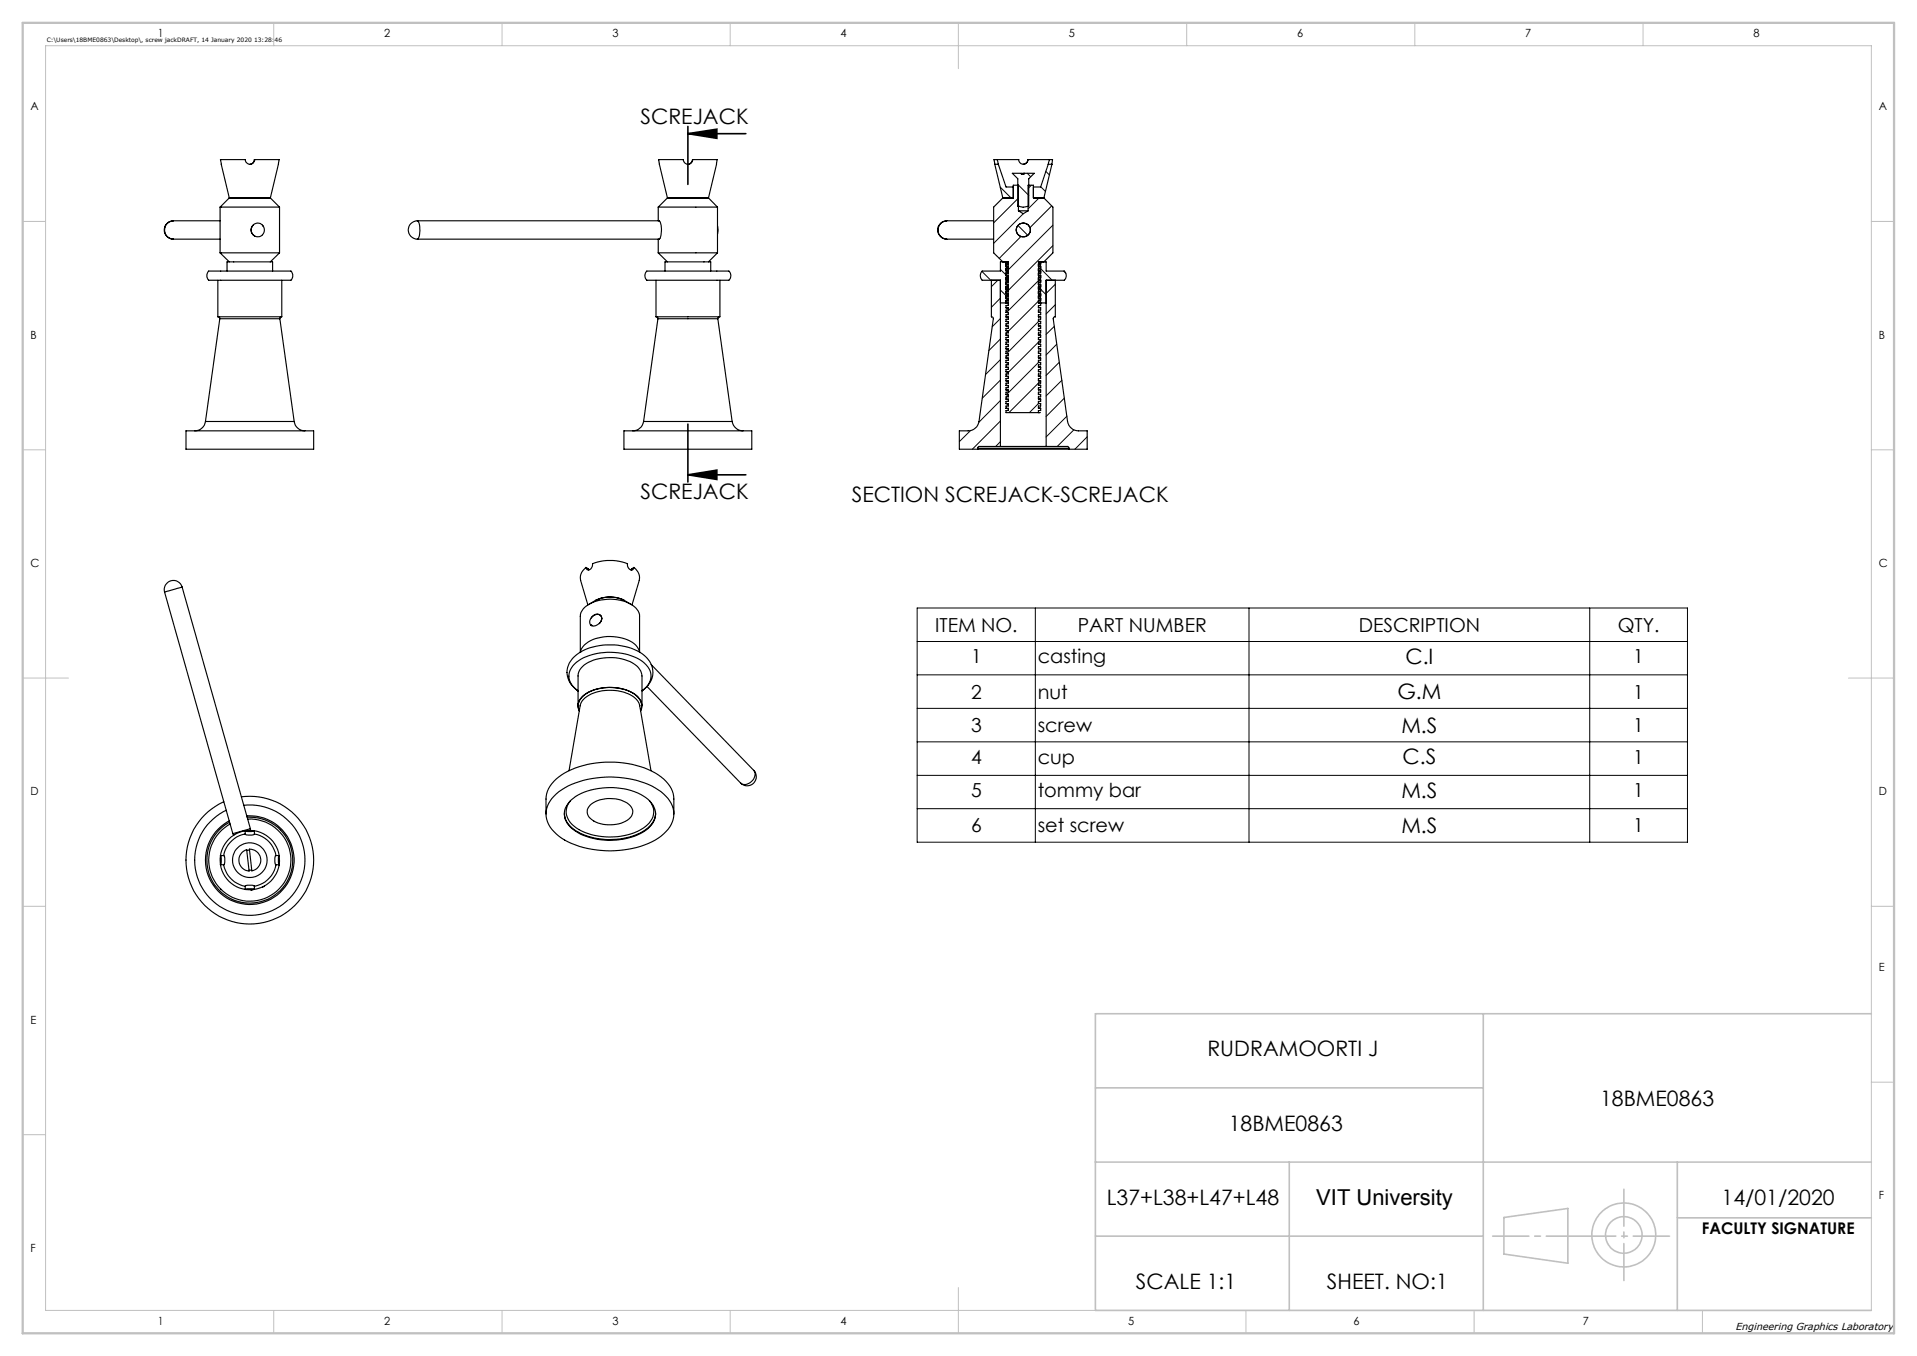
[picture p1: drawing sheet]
<svg xmlns="http://www.w3.org/2000/svg" width="420mm" height="297mm" viewBox="0 0 420 297" stroke-linecap="round" stroke-linejoin="round" font-family="sans-serif">
<path d="M150.7 29.3l6.4-1v2zM150.7 29.3h12.7M150.7 27.7v12.7M150.7 92.9v12.7M150.7 104l6.4-1v2zM150.7 104h12.7" fill="none" stroke="#000" stroke-width=".35"/>
<g fill="none" stroke="#c0c0c0" stroke-width=".35">
<path d="M240 238.3h85M325 222v65M410 222h-170v65h170M240 254.5h170M282.5 254.5v32.5M367.5 254.5v32.5M240 270.8h85M329.5 266.7l14-2v12l-14-2zM367.5 266.7h42.5"/>
<circle cx="355.8" cy="270.5" r="7"/>
<circle cx="355.8" cy="270.5" r="4"/>
</g>
<g fill="none" stroke="#000" stroke-width=".22">
<path d="M218.6 36l.2 .2M225.1 38l.7 .7M229.1 37.5l.8 .8M215.1 59.4l2 2M219.1 41l2.4 2.4M219.2 59l1.2 1.2M223 44.9l.3 .3M223 40.4l2.4 2.4M223 49.4l2.2 2.1M223.1 43.4l-5.4 5.4M223.7 51.8l-4.8 4.8M224.2 46.8l-6.5 6.5"/>
<path d="M226 40.6l-.8 .7M227.6 43.4l-2.4 2.4M227.9 58.7l2.6 2.7M228 40.9l1.1 1M230.4 45.1l-4.7 4.7M230.7 49.3l-10.1 10.1M230.7 53.8l-9.8 9.8M233 59.4l.5 .5M218.6 61.4l-1.4 1.4M219.2 65.3l-2 2M219.2 69.8l-1.8 1.8M219.2 74.3l-2.6 2.5"/>
<path d="M219.2 78.8l-3.3 3.2M219.2 63.5l1.2 1.2M220.4 60.3l.5 .4M220.6 72.9l-.2 .2M220.6 63.9l-.2 .2M227.5 75l-6.6 6.6M227.5 62.8l.4 .4M227.5 79.4l-7 7M227.5 70.4l-6.9 7M227.6 61.4l-7 7M228 65.5l-7.1 7.1M228 63.4l1.2 1.2"/>
<path d="M228 74.4l-.5 .5M231 71.5l-1.8 1.7M231.2 62.3l-2 2M231.2 66.7l-2 2.1M231.5 75.4l-2.3 2.3M232.1 79.3l-2.9 2.9M212.6 94.3l-2.4 2.4M219.2 83.3l-4 3.9M219.2 87.7l-4.7 4.8M219.2 92.2l-6.2 6.2M219.2 96.7l-1 1.1M220.5 81.9l-.1 .2"/>
<path d="M227.5 88.4l-2 2M228 83.4l-6.9 7M232.7 83.3l-3.5 3.4M233.2 87.2l-4 4M233.8 91.2l-4.6 4.5M235.3 94.2l-3.7 3.6M238.2 95.7l-2.7 2.7M200.9 133.2h168.8v51.3h-168.8zM226.8 133.2v51.3M273.6 133.2v51.3M348.3 133.2v51.3M200.9 147.8h168.8"/>
<path d="M200.9 155.1h168.8M200.9 140.5h168.8M200.9 162.5h168.8M200.9 169.8h168.8M200.9 177.1h168.8"/>
</g>
<g fill="none" stroke="#c0c0c0" stroke-width=".22">
<path d="M10 10h400v277h-400zM60 5v5M110 5v5M160 5v5M210 5v10M260 5v5M310 5v5M360 5v5M5 48.5h5M410 48.5h5M5 98.5h5M410 98.5h5"/>
<path d="M5 148.5h10M405 148.5h10M5 198.5h5M410 198.5h5M410 237h5M5 248.5h5M60 287v5M110 287v5M160 287v5M210 282v10M273 287v5M323 287v5"/>
<path d="M373 287v5"/>
</g>
<path d="M327 270.8h38.8" fill="none" stroke="#c0c0c0" stroke-width=".35" stroke-dasharray="15.2 1.3 1.3 1.3" stroke-dashoffset="7.3"/>
<path d="M355.8 260.5v20" fill="none" stroke="#c0c0c0" stroke-width=".35" stroke-dasharray="15.2 1.3 1.3 1.3" stroke-dashoffset="7.1"/>
<path d="M5 5h410v287h-410z" fill="none" stroke="#c0c0c0" stroke-width=".5"/>
<path d="M150.7 29.3l6.4-1v2zM150.7 104l6.4-1v2z" fill="#000"/>
<g fill="none" stroke="#000" stroke-width=".25">
<path d="M55.7 35a1.01 1.01 0 0 1-1 1 1.01 1.01 0 0 1-1-1h-5.4l1.9 8.4M55.7 35h5.5l-2 8.4M55.7 35a1.01 1.01 0 0 1-.9 1M55.7 35h.1M144.3 35l1.9 8.4M144.3 35h5.4a1.01 1.01 0 0 0 1 1 1.01 1.01 0 0 0 1-1M144.3 35h.1M151.7 35h5.4l-1.9 8.4M151.7 35l-.2 .6-.3 .2-.5 .2M151.7 35h.1M217.9 36l1.8 7.4M217.9 36h.8"/>
<path d="M218.5 35l.2 1M218.5 35h4.7a.99 .99 0 0 0 1 1 .99 .99 0 0 0 1-1M218.5 35h-.7l.1 1M218.7 36l1.7 5h1.6M224.4 38v.1h-.6v-.1h-2l1.2 1.2v6l1.2 .2 1.2-.2v-6l1.2-1.2h-2.5v.1M225.2 35h4.7M225.2 35a.95 .95 0 0 1-1 .9M225.2 35h.1M229.7 36l-1.7 5h-1.6M229.7 36h.8M229.9 35l-.2 1M229.9 35h.7l-.1 1"/>
<path d="M230.5 36l-1.8 7.4M38 48.4a2.01 2.01 0 0 0-2 2 2.01 2.01 0 0 0 2 2M38 48.4a2.01 2.01 0 0 0-1.9 2 2.01 2.01 0 0 0 1.9 2M38 48.4h10.2M38 52.4h10.2M45.7 59.4h16.5a1.91 1.91 0 0 1 1.7 .2 1.29 1.29 0 0 1-.3 1.8h-16.3a2.16 2.16 0 0 1-1.8-.2l-.2-1.1zM48.2 55.4h13M48.2 45.4h13M48.2 45.4v10M48.2 55.4l2 2M49.7 59.4v-2h10v2M50.2 43.4h9"/>
<path d="M50.2 43.4l-2 2M55.5 49.3a1.52 1.52 0 0 0 .4 2.4M57.5 49.3a1.47 1.47 0 0 1-.4 2.4 1.47 1.47 0 0 1-2.1-1.1 1.47 1.47 0 0 1 1.7-1.7l.4 .1 .6 .6M59.2 43.4l2 2M61.2 45.4v10M61.2 55.4l-2 2M91.4 48.4a2.01 2.01 0 0 0-2 2 2.01 2.01 0 0 0 2 2M91.4 48.4h53a3.7 3.7 0 0 1 .3 3.4l-.3 .6h-53M91.4 48.4a4.1 4.1 0 0 1 .3 3.8l-.3 .2M141.7 59.4h16.4a2.16 2.16 0 0 1 1.8 .2 1.29 1.29 0 0 1-.3 1.8h-17.1a.99 .99 0 0 1-1.1-.4 .99 .99 0 0 1 0-1.2zM144.2 55.4h13M144.2 45.4h13"/>
<path d="M144.2 45.4v3M144.2 52.4v3M144.2 55.4l2 2M144.4 52.3h.1M144.4 48.4h.1M145.7 59.4v-2h10v2M146.2 43.4h9M146.2 43.4l-2 2M155.2 43.4l2 2M157.2 49.5v1.8M157.2 45.4v10M157.2 55.4l-2 2"/>
<path d="M207.4 48.4a2.01 2.01 0 0 0-1.9 2 2.01 2.01 0 0 0 1.9 2M207.4 48.4h10.3M207.4 52.4h10.3M219.7 43.4h2.3v-2.8h1.1v5.6M219.7 43.4l-2 2v10l2 2M220.4 57.4h.5v.5h-.5v.5h.5v.5h-.5v.5h.5v.5h-.5v.5h.5v.5h-.5v.5h.5v.5h-.5v.5h.5v.5h-.5v.5h.5v.5h-.5v.5h.5v.5h-.5v.5h.5v.5h-.5v.5M220.4 57.7h.5v-.3h-1.7v2h-4a1.41 1.41 0 0 0 0 2h4v36.4M220.4 57.7v.5h.5v.5h-.5M220.4 58.7l.5 .1M220.4 57.7l.5 .1M220.4 59.8v.5h.5v.4h-.5M220.4 59.8h.5"/>
<path d="M220.4 58.7v.5h.5v.6h-.5M223.1 46.2h2.1M223.1 46.2l1.1 .6 1-.6M227.5 58.3l.5 .1M227.5 59.3l.5 .1M227.9 57.4h.1M228 57.4h-.5h1.7v2h4a1.41 1.41 0 0 1 0 2h-4v36.4M228 57.4v.5h-.5v.5h.5M228 58.4v.5h-.5v.5h.5M228 59.4v.5h-.5v.5h.5M228 57.4v.3h-.5v.5h.5v.5h-.5v.5h.5v.6h-.5v.5h.5v.4h-.5v.5h.5v.5h-.5v.6h.5v.5h-.5v.4h.5v.5h-.5v.5h.5v.5h-.5v.6h.5v.5h-.5v.4l.5 .2M228.7 43.4h-2.3v-2.8h-1.2v5.6"/>
<path d="M228.7 43.4l2 2v10l-2 2M47.7 61.4v8h14v-8M47.8 69.4l.3 .1 .1 .3M48.2 69.8h13.1M48.2 69.8l-3.2 22.5M61.3 69.8l3.2 22.5M61.7 69.4l-.3 .1-.1 .3M143.7 61.4v8h14v-8M143.8 69.4l.3 .2v.2M144.1 69.8h13.2M144.1 69.8l-3.1 22.5M157.3 69.8l3.1 22.5"/>
<path d="M157.7 69.4l-.4 .2v.2M217.2 69.4h.1M217.2 61.4v8M217.2 69.4l.4 .2v.2l-3.1 22.5a2.45 2.45 0 0 1-2.4 2.1h-1.9v4h4M220.4 79.4h.5v.5h-.5v.5M220.4 78.4h.5v.5h-.5v.5M220.4 77.4h.5v.5h-.5v.5M220.4 76.4h.5v.5h-.5v.5M220.4 75.4h.5v.5h-.5v.5M220.4 74.4h.5v.5h-.5v.5M220.4 73.4h.5v.5h-.5v.5M220.4 72.4h.5v.5h-.5v.5"/>
<path d="M220.4 71.4h.5v.5h-.5v.5M220.4 70.4h.5v.5h-.5v.5M220.4 69.4h.5v.5h-.5v.5M220.4 68.4h.5v.5h-.5v.5M220.4 67.4h.5v.5h-.5v.5M220.4 66.4h.5v.5h-.5v.5M220.4 69.4l.5 .1M220.4 70.4l.5 .1M220.4 68.4l.5 .1M220.4 67.4l.5 .1M220.4 71.4l.5 .1M220.4 66.4l.5 .1"/>
<path d="M220.4 72.4l.5 .1M220.4 73.4l.5 .1M220.4 76.4l.5 .1M220.4 77.4l.5 .1M220.4 74.4l.5 .1M220.4 78.4l.5 .1M220.4 79.4l.5 .1M220.4 75.4l.5 .1M220.4 62.8h.5M220.4 61.7v.6h.5v.5h-.5M220.4 63.7v.5h.5v.5h-.5M220.4 63.7l.5 .1"/>
<path d="M220.4 62.8v.4h.5v.5h-.5M220.4 61.7l.5 .1M220.4 60.7v.5h.5v.5h-.5M220.4 65.8h.5M220.4 64.7v.6h.5v.5h-.5M220.4 60.7l.5 .1M220.4 64.7l.5 .1M220.4 65.8v.4l.5 .2h-1.7M227.5 69.3l.5 .1M227.5 70.3l.5 .1M227.5 68.3l.5 .1M227.5 73.3l.5 .1"/>
<path d="M227.5 60.3l.5 .1M227.5 65.3l.5 .1M227.5 71.3l.5 .1M227.5 62.3l.5 .1M227.5 66.3l.5 .1M227.5 67.3l.5 .1M227.5 64.3l.5 .1M227.5 63.3l.5 .1M227.5 72.3l.5 .1M227.5 61.3l.5 .1M227.5 76.3l.5 .1M227.5 77.3l.5 .1"/>
<path d="M227.5 74.3l.5 .1M227.5 78.3l.5 .1M227.5 79.3l.5 .1M227.5 75.3l.5 .1M227.8 66.4h.2M228 60.4v.5h-.5v.5h.5M228 61.4v.5h-.5v.5h.5M228 62.4v.5h-.5v.5h.5M228 63.4v.5h-.5v.5h.5M228 64.4v.5h-.5v.5h.5M228 65.4v.5h-.5v.5h.5M228 66.4v.5h-.5v.5h.5"/>
<path d="M228 67.4v.5h-.5v.5h.5M228 68.4v.5h-.5v.5h.5M228 69.4v.5h-.5v.5h.5M228 70.4v.5h-.5v.5h.5M228 71.4v.5h-.5v.5h.5M228 72.4v.5h-.5v.5h.5M228 73.4v.5h-.5v.5h.5M228 74.4v.5h-.5v.5h.5M228 75.4v.5h-.5v.5h.5M228 76.4v.5h-.5v.5h.5M228 77.4v.5h-.5v.5h.5M228 78.4v.5h-.5v.5h.5"/>
<path d="M228 79.4v.5h-.5v.5h.5M228 66.4h1.2M231.2 69.4l-.3 .1-.1 .3 3.1 22.5a2.45 2.45 0 0 0 2.4 2.1h1.9v4h-4M231.2 69.4h.1M231.2 61.4v8M40.7 94.4h28v4h-28zM45 92.3a2.38 2.38 0 0 1-2.3 2.1M45 92.3h19.5M64.5 92.3a2.38 2.38 0 0 0 2.3 2.1M136.7 94.4h28v4h-28zM141 92.3a2.45 2.45 0 0 1-2.4 2.1M141 92.3h19.4"/>
<path d="M160.4 92.3a2.45 2.45 0 0 0 2.4 2.1M214.2 98.2h20M214.2 98.4h20M214.2 98.2v.2M219.2 97.8h-4.7l-.3 .4M219.2 97.8h10M220.4 87.4h.5v.5h-.5v.5M220.4 86.4h.5v.5h-.5v.5M220.4 85.4h.5v.5h-.5v.5M220.4 84.4h.5v.5h-.5v.5M220.4 83.4h.5v.5h-.5v.5M220.4 82.4h.5v.5h-.5v.5"/>
<path d="M220.4 81.4h.5v.5h-.5v.5M220.4 80.4h.5v.5h-.5v.5M220.4 89.4h.5v.5h-.5v.5h7.1M220.4 88.4h.5v.5h-.5v.5M220.4 85.4l.5 .1M220.4 82.4l.5 .1M220.4 83.4l.5 .1M220.4 86.4l.5 .1M220.4 87.4l.5 .1M220.4 84.4l.5 .1M220.4 88.4l.5 .1M220.4 80.4l.5 .1"/>
<path d="M220.4 89.4l.5 .1M220.4 81.4l.5 .1M227.5 86.3l.5 .1M227.5 85.3l.5 .1M227.5 82.3l.5 .1M227.5 83.3l.5 .1M227.5 87.3l.5 .1M227.5 84.3l.5 .1M227.5 80.3l.5 .1M227.5 88.3l.5 .1M227.5 89.3l.5 .1M227.5 81.3l.5 .1"/>
<path d="M227.5 90.3l.4 .1h-.4M228 80.4v.5h-.5v.5h.5M228 81.4v.5h-.5v.5h.5M228 82.4v.5h-.5v.5h.5M228 83.4v.5h-.5v.5h.5M228 84.4v.5h-.5v.5h.5M228 85.4v.5h-.5v.5h.5M228 86.4v.5h-.5v.5h.5M228 87.4v.5h-.5v.5h.5M228 88.4v.5h-.5v.5h.5M228 89.4v.5h-.5v.5M229.2 97.8h4.8l.2 .4"/>
<path d="M234.2 98.2v.2M36.1 129.7l14.9 52.9M39.9 128.6a2 2 0 0 0-2.5-1.4 2 2 0 0 0-1.3 2.5M39.9 128.6l-3.8 1.1M39.9 128.6l15 52.9M128.4 124.3a2.74 2.74 0 0 0-1.2 2.8l1.6 5.4M128.4 124.3a.66 .66 0 0 0 .7 .5 .66 .66 0 0 0 .6-.6l.1-.6a9.3 9.3 0 0 1 7.7-.1 .98 .98 0 0 0 1.2 1.2l.2-.4M128.4 124.3l.5 .3 .1 .2M129.4 136.9h.1M129.5 135.4a1.19 1.19 0 0 1 1.3-.9 1.19 1.19 0 0 1 1.1 1.1 1.86 1.86 0 0 1-2.4 1.3l-.1-.1M130.5 131.5a7.1 7.1 0 0 1 6.3 0M130.5 131.5l-1.5 .9"/>
<path d="M131.3 136.6a1.15 1.15 0 0 0-.2-2 1.65 1.65 0 0 0-1.7 2.2l.3 .3M131.6 134.8h.1M136.8 131.5l1.4 .9M138.9 124.3a2.74 2.74 0 0 1 1.2 2.8l-1.6 5.4M138.9 124.3l-.6 .5M126.6 154.6v-6.5a3.8 3.8 0 0 1 2.9-3.3 10.4 10.4 0 0 1 10 1l.9 1.2 .2 .7 .1 6.9M126.9 155.7a2.93 2.93 0 0 1 1.5-3.8 10.5 10.5 0 0 1 11.1 .5 2.79 2.79 0 0 1 .9 3.3M126.9 155.6a2.91 2.91 0 0 1 1.6-3.7 10.4 10.4 0 0 1 11 .5 2.66 2.66 0 0 1 .8 3.2M127.1 142.8v-7.8a3.6 3.6 0 0 1 2.8-3.1 9.5 9.5 0 0 1 9.4 1.3l.5 .7 .3 .8v8.1M127.3 142.7a13.5 13.5 0 0 1 13.9 .9 4.6 4.6 0 0 1-.5 7.7M127.4 142.7a4.8 4.8 0 0 0-2.5 6.8l.7 .9 1 .9a3.7 3.7 0 0 1-2-3.3 3.7 3.7 0 0 1 2.2-3.3 13.7 13.7 0 0 1 13.9 .1 3.7 3.7 0 0 1 0 6.5M140.1 142.8a4.6 4.6 0 0 0-3.8-3 9.4 9.4 0 0 0-8.2 1.4l-.6 .8-.3 .8"/>
<path d="M140.2 154.5a4.5 4.5 0 0 0-3.6-2.9 9.5 9.5 0 0 0-8.8 1.6l-.7 1.2-2.4 14.4M140.2 154.6l2.4 14.2M140.2 154.5v.1M141.7 150.4l20.6 21.1M142.7 145.6l22.4 23.1M52.9 174.5a14 14 0 0 1 15.2 17.9 14 14 0 0 1-22.6 6.5 14 14 0 0 1 3.5-23.3M53.4 176.4a12.1 12.1 0 0 1 12.9 15.6 12.1 12.1 0 0 1-19.5 5.5 12.1 12.1 0 0 1 2.8-20M54.1 178.7a9.7 9.7 0 0 1 9.9 12.7 9.7 9.7 0 0 1-15.5 4.4 9.7 9.7 0 0 1 1.7-16M54.2 179a9.4 9.4 0 0 1 9.5 12.3 9.4 9.4 0 0 1-15 4.3 9.4 9.4 0 0 1 1.6-15.5M54.3 179.4a9 9 0 0 1 8.9 11.9 9 9 0 0 1-14.4 4 9 9 0 0 1 1.6-14.8M119.6 178.3v-3.3a7.4 7.4 0 0 1 4.9-6.1 21.6 21.6 0 0 1 19.7 .8 6.6 6.6 0 0 1 3.4 5.3v3.3M121.8 173.9a19 19 0 0 1 13.8-3.6 15.4 15.4 0 0 1 10.8 4.6 5.3 5.3 0 0 1-1 7.7 18.2 18.2 0 0 1-12.8 3.7 17.5 17.5 0 0 1-10.8-3.7 5.4 5.4 0 0 1 0-8.7z"/>
<path d="M123.6 178.2a5.6 5.6 0 0 0 4.2 4.6 15.4 15.4 0 0 0 13.6-1.1 4.7 4.7 0 0 0 2.3-3.5M125 175.4a3.7 3.7 0 0 0 .8 5.6 14.3 14.3 0 0 0 12.5 1.6 6.6 6.6 0 0 0 4.9-4.2v-1.4l-.9-1.6M125.1 175.2a13.9 13.9 0 0 1 10.9-2.5 9.7 9.7 0 0 1 7.1 3.7 4 4 0 0 1-1.7 5.5 15.2 15.2 0 0 1-15.4 .1 4 4 0 0 1-.9-6.8zM129.3 176.4a7.2 7.2 0 0 1 8.7 0 1.99 1.99 0 0 1-.5 3.2 7.4 7.4 0 0 1-8.1-.3 1.91 1.91 0 0 1-.1-2.9zM165.1 168.7a2 2 0 0 1 0 2.9 2 2 0 0 1-2.8-.1M165.1 168.7a2.17 2.17 0 0 1-.2 2.3 2.17 2.17 0 0 1-2.1 .8l-.5-.3M48.3 187.4l.2 .5v1.1l-.2 .4M48.3 189.4a6.4 6.4 0 0 0 5.4 5.4M48.3 187.4v2M48.3 187.4h.7M48.3 189.4h.7M49 189.4a5.9 5.9 0 0 0 4.7 4.7"/>
<path d="M49 187.4l.2 .5v1l-.2 .5M51 182.6l.2 .3M53 186.8l1-.7 .6 4.7a2.39 2.39 0 0 1-2.1-1.5 2.39 2.39 0 0 1 .5-2.5zM53.7 194.1l.2-.1 .8-.1a.92 .92 0 0 1 1 .2M53.7 182.7a5.9 5.9 0 0 0-4.7 4.7M53.7 182.7l.6 .2h1.1l.3-.2M53.7 194.8l.5-.1 1.5 .1M53.7 182l.6 .1h1.2l.2-.1M53.7 182a6.5 6.5 0 0 0-5.4 5.4M53.7 194.8h2M53.7 182h2M53.7 182v.7"/>
<path d="M53.7 194.1v.7M54.6 186a2.4 2.4 0 0 1 2.5 2.1 2.4 2.4 0 0 1-1.9 2.6zM54.6 186.2l-.5 .1M54.9 181.5l-3.9 1.1M54.9 181.5v.4M55.1 190.6h-.6M55.5 194.8l-.5 .1M55.7 182.7a5.8 5.8 0 0 1 4.8 4.7M55.7 182a6.5 6.5 0 0 1 5.5 5.4M55.7 182v.7M55.7 194.1v.7M57.9 194.1v.1l-.4 .1"/>
<path d="M60.5 189.4a5.9 5.9 0 0 1-4.8 4.7M60.5 187.4l-.3 .5 .1 1.2 .2 .3M60.5 187.4h.7M60.5 189.4h.7M61.2 187.4l-.2 .4v1.4l.2 .2M61.2 189.4a6.4 6.4 0 0 1-5.5 5.4M61.2 187.4v2"/>
<circle cx="224.2" cy="50.4" r="1.53"/>
<circle cx="54.7" cy="188.4" r="3.8"/>
</g>
<text font-size="4.8" x="288.4" y="264">VIT University</text>
<g font-size="4.7">
<text x="140.3" y="27.1">SCREJACK</text>
<text x="140.3" y="109.3">SCREJACK</text>
<text x="186.6" y="110">SECTION SCREJACK-SCREJACK</text>
<text x="307.9" y="145.4">C.I</text>
<text x="306.2" y="153.2">G.M</text>
<text x="307" y="160.5">M.S</text>
<text x="307.3" y="167.4">C.S</text>
<text x="307" y="174.7">M.S</text>
<text x="307" y="182.5">M.S</text>
<text x="264.5" y="231.4">RUDRAMOORTI J</text>
<text x="350.6" y="242.4">18BME0863</text>
<text x="269.2" y="247.8">18BME0863</text>
<text x="242.5" y="263.9">L37+L38+L47+L48</text>
<text x="377.2" y="263.9">14/01/2020</text>
<text x="248.9" y="282.3">SCALE 1:1</text>
<text x="290.7" y="282.3">SHEET. NO:1</text>
</g>
<g font-size="4.2">
<text x="204.9" y="138.3">ITEM NO.</text>
<text x="236.1" y="138.3">PART NUMBER</text>
<text x="297.7" y="138.3">DESCRIPTION</text>
<text x="354.4" y="138.3">QTY.</text>
<text x="212.7" y="145.3">1</text>
<text x="227.4" y="145.3">casting</text>
<text x="357.8" y="145.3">1</text>
<text x="212.7" y="153">2</text>
<text x="227.4" y="153">nut</text>
<text x="357.8" y="153">1</text>
<text x="212.7" y="160.3">3</text>
<text x="227.4" y="160.3">screw</text>
<text x="357.8" y="160.3">1</text>
<text x="212.7" y="167.3">4</text>
<text x="227.4" y="167.3">cup</text>
<text x="357.8" y="167.3">1</text>
<text x="212.7" y="174.6">5</text>
<text x="227.4" y="174.6">tommy bar</text>
<text x="357.8" y="174.6">1</text>
<text x="212.7" y="182.3">6</text>
<text x="227.4" y="182.3">set screw</text>
<text x="357.8" y="182.3">1</text>
</g>
<text font-size="3.5" x="372.9" y="270.3">FACULTY SIGNATURE</text>
<g font-size="2.5">
<text x="34.6" y="8.2">1</text>
<text x="84.2" y="8.2">2</text>
<text x="134.2" y="8.2">3</text>
<text x="184.2" y="8.2">4</text>
<text x="234.2" y="8.2">5</text>
<text x="284.2" y="8.2">6</text>
<text x="334.2" y="8.2">7</text>
<text x="384.2" y="8.2">8</text>
<text x="6.7" y="24.2">A</text>
<text x="411.7" y="24.2">A</text>
<text x="6.7" y="74.2">B</text>
<text x="411.7" y="74.2">B</text>
<text x="6.7" y="124.2">C</text>
<text x="411.7" y="124.2">C</text>
<text x="6.7" y="174.2">D</text>
<text x="411.7" y="174.2">D</text>
<text x="411.7" y="212.7">E</text>
<text x="6.7" y="224.2">E</text>
<text x="411.7" y="262.7">F</text>
<text x="6.7" y="274.2">F</text>
<text x="34.6" y="290.2">1</text>
<text x="84.2" y="290.2">2</text>
<text x="134.2" y="290.2">3</text>
<text x="184.2" y="290.2">4</text>
<text x="247.2" y="290.2">5</text>
<text x="296.5" y="290.2">6</text>
<text x="346.8" y="290.2">7</text>
</g>
<text font-size="2.2" x="380.2" y="291.4">Engineering Graphics Laboratory</text>
<text font-size="1.3" x="10.2" y="9.3">C:\Users\18BME0863\Desktop\, screw jackDRAFT, 14 January 2020 13:28:46</text>
</svg>
